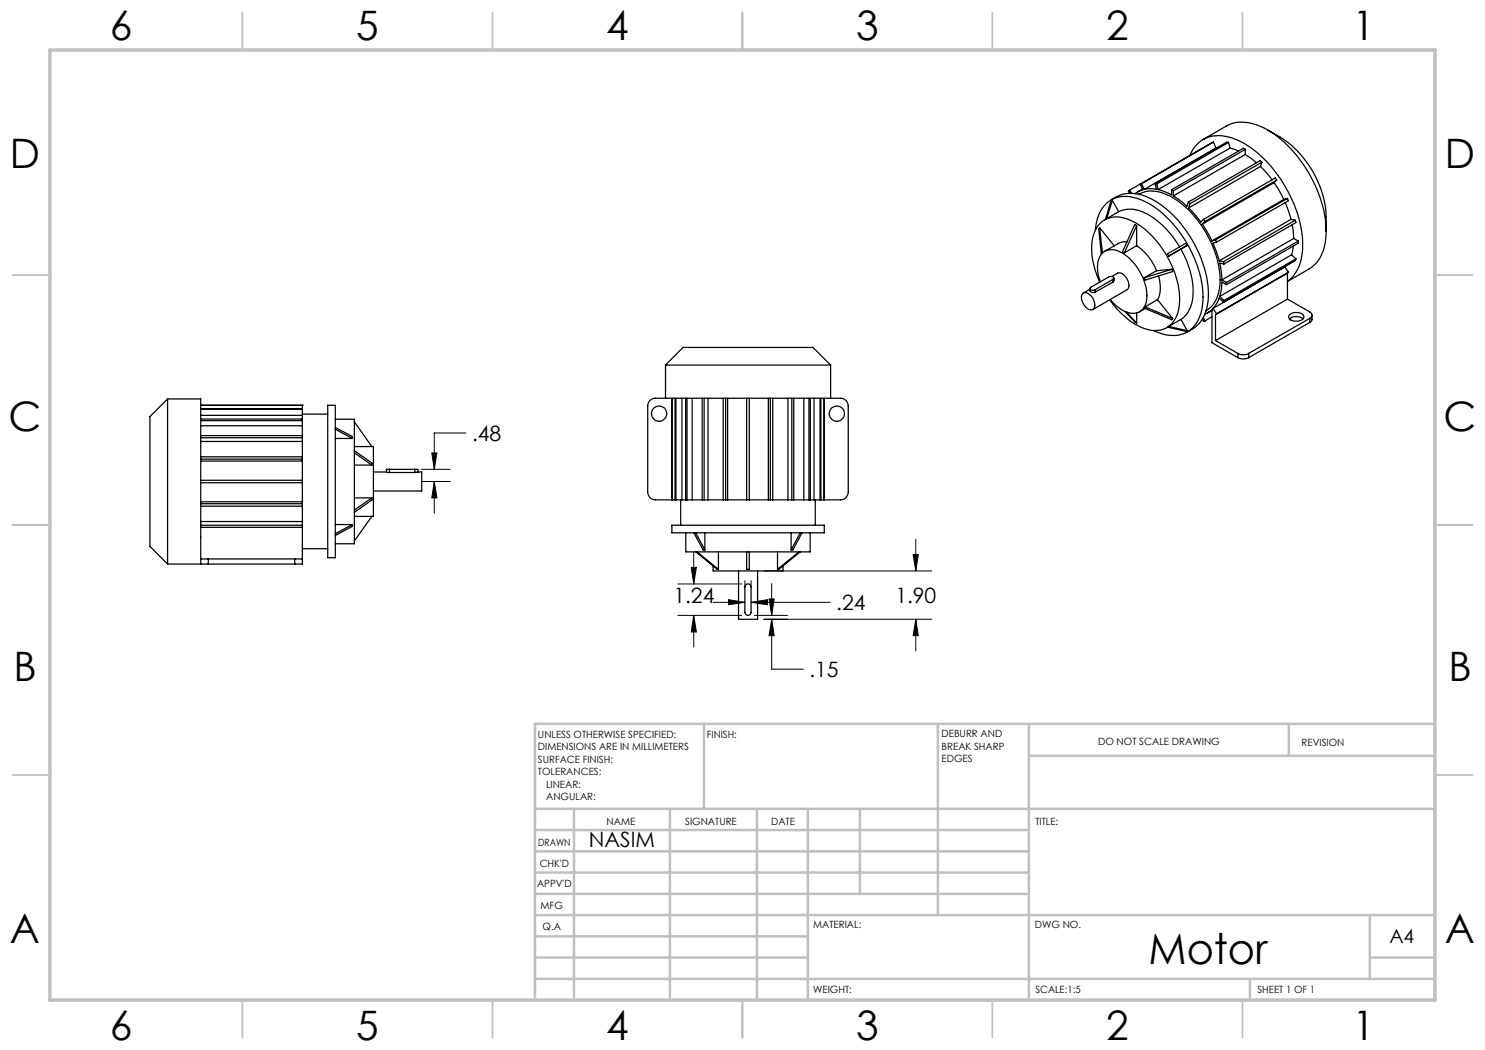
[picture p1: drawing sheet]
<svg xmlns="http://www.w3.org/2000/svg" width="297mm" height="210mm" viewBox="0 0 297 210" stroke-linecap="round" stroke-linejoin="round" font-family="sans-serif">
<g fill="none" stroke="#000" stroke-width=".2">
<path d="M84.2 96.3h5.8M84.2 93.9h5.8M86.4 90.6h1l-.5 3.3zM86.9 96.3v6.3M86.9 96.3l.5 3.3h-1zM93.2 86.6h-6.3v7.3M135.6 116.8h12.7M138.3 113.5h1l-.6 3.3zM138.7 110.4v6.4M145.7 119.9l3.3 .6-3.3 .5zM149 116.1v1.2M150.2 116.1v1.2"/>
<path d="M152.8 114.2h33.5M153.8 119.8h1l-.5 3.3zM154.3 116.7v6.4M182.6 110.9h1.1l-.5 3.3zM183.2 107.8v6.4M135.6 123.1h12.7M138.7 123.1v6.3M138.7 123.1l.6 3.3h-1zM142.6 120.5h6.4M150.2 120.5h15.9M150.2 120.5l3.3-.6v1.1zM150.9 123.1h6.6"/>
<path d="M152.8 123.9h33.5M154.3 123.9v9.9h6.4M154.3 123.9l.5 3.2h-1zM183.2 123.9v6.3M183.2 123.9l.5 3.2h-1.1z"/>
</g>
<g fill="none" stroke="#c0c0c0" stroke-width=".35">
<path d="M48.5 2.5v7.5M98.5 2.5v7.5M148.5 2.5v7.5M198.5 2.5v7.5M248.5 2.5v7.5M2.5 55h7.5M287 55h7.5M2.5 105h7.5M287 105h7.5M2.5 155h7.5M287 155h7.5M48.5 200v7.5"/>
<path d="M98.5 200v7.5M148.5 200v7.5M198.5 200v7.5M248.5 200v7.5"/>
</g>
<g fill="none" stroke="#c0c0c0" stroke-width=".5">
<path d="M140.8 144.8v17M187.6 144.8v38.2M205.8 144.8v55.2M205.8 151.2h81.2M257.8 144.8v6.4M287 144.8h-180v55.2M107 161.8h180M107 178.8h98.8M107 174.5h98.8M107 170.3h98.8M107 166h98.8M114.8 161.8v38.2"/>
<path d="M134 161.8v38.2M151.4 161.8v38.2M161.6 161.8v38.2M172 161.8v17M107 195.8h180M107 191.5h54.6M107 187.3h54.6M107 183h180M250 195.8v4.2M274 191.5h13M274 183v12.8"/>
</g>
<path d="M10 10h277v190h-277z" fill="none" stroke="#c0c0c0" stroke-width=".7"/>
<path d="M182.6 110.9h1.1l-.5 3.3zM183.2 123.9l.5 3.2h-1.1zM145.7 119.9l3.3 .6-3.3 .5zM150.2 120.5l3.3-.6v1.1zM153.8 119.8h1l-.5 3.3zM154.3 123.9l.5 3.2h-1zM138.3 113.5h1l-.6 3.3zM138.7 123.1l.6 3.3h-1zM86.9 96.3l.5 3.3h-1zM86.4 90.6h1l-.5 3.3z" fill="#000"/>
<g fill="none" stroke="#000" stroke-width=".25">
<path d="M222.2 40a7.2 7.2 0 0 1 8.1-.2 23.7 23.7 0 0 1 11.4 19 8.1 8.1 0 0 1-2.9 6.8l-1.3 .8M225.9 38.1l-.2 .2 .3 .4M225.9 38.1l.4 .6M227.8 38.8h.1M227.8 38.8a6.9 6.9 0 0 1 6.8 .8 21 21 0 0 1 9.4 17 6.3 6.3 0 0 1-2.8 5.6M228 36.8l.6 1.2-1.6 .7M228 36.8l-2.1 1.3M228.3 36.8h-.3M228.3 36.8l.5 1.1M228.5 37.8l-1 .6M231 36.7l.3 1.1-1.6-.1-.9 .2M231 36.7l.4 .1"/>
<path d="M231.4 36.8l.2 1.1M231.6 37.9l1 .3 1.7 .8v-1M234.3 38l.4 .2M234.7 39.2l2.7 2 .3-.8M234.7 38.2v1M238 31.1a6.1 6.1 0 0 1 7.6-3.7 19.6 19.6 0 0 1 10.6 8.5 23.4 23.4 0 0 1 4.3 14.6 7.8 7.8 0 0 1-3 5.8M240.6 27.9l4.7-2.7a8 8 0 0 1 7.6 .4 25.6 25.6 0 0 1 11.7 15.8l.5 2.5 .1 2.3M242.7 28.4l-14.7 8.4M242.7 28.4l.5 1.2M242.7 28.4l-14.4 8.4M243.2 29.6l-14.4 8.3M243.4 29.6h-.2"/>
<path d="M245.7 28.5l-.3-.1-14.4 8.3M245.7 28.5l.3 1.1M245.7 28.5l-14.3 8.3M246 29.6l1.7 .6M246 29.6l-14.4 8.3M249.1 30.9l2.2 1.7M249.1 29.9l-.4-.2-14.4 8.3M249.1 30.9l-14.4 8.3M249.1 29.9l-14.4 8.3M249.1 29.9v1M252.1 33.3l2.3 2.7M252.1 33.3l-14.4 8.3"/>
<path d="M252.4 32.4l-.4-.3-14.3 8.3M252.4 32.4l-14.4 8.3M252.4 32.4l-.3 .9M253.6 26l2.4 1.4a20.2 20.2 0 0 1 9.2 15.9v2.9M254.8 36.5l1.1 1.7 .9 1.7M254.8 36.5l-14.3 8.3M255.3 36l-.2-.4-14.4 8.3M255.3 36l-14.3 8.3M255.3 36l-.5 .5M256.8 39.9l-14.4 8.3M257.5 39.7l.2 .4-14.4 8.3M257.5 39.7l-14.4 8.3"/>
<path d="M257.5 39.7l-.7 .2M216.6 58.7a1.81 1.81 0 0 1 2.2 1.5 1.28 1.28 0 0 1-.4 1.8 2.49 2.49 0 0 1-2-3.2zM218 57.7v.5a.82 .82 0 0 0 1 .2M218 57.8l-1.3 .8M219 58v.4M219.1 46a7.1 7.1 0 0 1 3.3-6.1 7.7 7.7 0 0 1 7.4 .8 23.6 23.6 0 0 1 10.8 18.7 7.6 7.6 0 0 1-3.4 7.1 7.4 7.4 0 0 1-6.5-.4M219.9 56.4a13.6 13.6 0 0 1-1-9.9 4.8 4.8 0 0 1 6.7-2.7 17.1 17.1 0 0 1 8.5 8.9 14.4 14.4 0 0 1 1.4 10.1 4.7 4.7 0 0 1-6.5 2.9 14.9 14.9 0 0 1-7.1-5.7M219.9 45.5l-.2 .3 .6 5M219.9 45.5l2.9 3.7M219.9 45.5l.6 5.1M220.1 56.4a5.7 5.7 0 0 1 .4-5.8 3.5 3.5 0 0 1 4.5 .3 10.3 10.3 0 0 1 4.2 9.6 2.84 2.84 0 0 1-4.2 1.8 9 9 0 0 1-3-2.4M221.3 43.7l-.4 .3"/>
<path d="M222.4 55.3l1.1-.7a1.96 1.96 0 0 1 2.1 1.7 1.36 1.36 0 0 1-.2 1.7l-6.8 3.9M222.5 40.1l1.2 2.2M222.5 40.1l-.3 .1-1.1 3.7M222.5 40.1l-1.2 3.6M222.6 55.9a.39 .39 0 0 0 0-.6 .39 .39 0 0 0-.5 0l-3.9 2.2a.4 .4 0 0 0-.1 .5 .4 .4 0 0 0 .6 .1l.3-.1M222.6 56.4l-3.6 2M222.6 55.9l-3.6 2.1M222.6 55.9v.5M222.8 55.6v.6l-.2 .2M223.7 42.3a6.4 6.4 0 0 1 6.4 .9 18.6 18.6 0 0 1 5.8 6.2M223.7 42.3l-2.4 1.4M225.4 48.4h-.9l-.7 .2-2.9 1.7"/>
<path d="M227.3 49.1a11.1 11.1 0 0 1 4 5M227.3 45.1l-.4-.2-2.4 5.5 .4 .2M227.3 45.1v4M227.3 49.1l-2.4 1.5M227.3 45.1l-2.4 5.5M231.3 54.1l-2.5 1.5M231.5 59.9l3 3.8M231.5 59.9l-2.5 1.5M231.7 55.2a6.1 6.1 0 0 1-.2 4.7M233.5 50.8l3.7-2.2 .3 .5-3.7 2.1zM234.4 53.9l.1 .4-5.5 1.7-.2-.4M234.4 53.9l-3.1 .2"/>
<path d="M234.4 53.9l-5.6 1.7M237.5 49.1l-1.3 .7a15.1 15.1 0 0 1 2 11.3l-.9 1.8-1.1 1M237.7 40.4l.3 .3M237.7 41.6l2.5 2.8 .5-.5M238 40.7l-.3 .9M240.5 44.8l1.9 3.4M240.7 43.9l.3 .4M241 44.3l-.5 .5M243.1 48l.2 .4M243.1 48l-.7 .2M243.3 48.4l-.7 .2 1.2 3.6M243.8 52.2l.9 .1"/>
<path d="M243.9 59.3l.9 .8M244.4 56l.9 .5M244.7 52.3l.1 .5M244.8 52.8l-.9-.2 .5 3.4M245.3 56.5v.4M245.3 56.9l-.9-.5-.1 1.5-.4 1.4M257 53.4l.7 1M257 53.4l-14.4 8.3M257 40.5l1.2 3.4M257.1 53.3l-.1 .1M257.5 59.8l4.5 2.6a.69 .69 0 0 1 .4 .6 .69 .69 0 0 1-.4 .7M257.5 54.6v5.2"/>
<path d="M257.5 59.8l-14.4 8.3M257.5 54.6l-14.4 8.4M257.7 54.4l-.2 .2M257.7 54.4l-14.4 8.4M258.2 43.9l-14.4 8.3M258.2 43.9l.8 .2M258.3 51l-14.4 8.3M258.3 51l.9 .8M258.4 44.9l.4 2.8M258.7 49.2l-.4 1.8M258.8 47.7l-14.4 8.3M258.8 47.7l.8 .5"/>
<path d="M259 44.1l.2 .4-14.4 8.3M259 44.1l-14.3 8.2M259.2 51.8l-.2 .3-14.3 8.3M259.2 51.8l-14.4 8.3M259.6 48.2v.4l-14.3 8.3M259.6 48.2l-14.3 8.3M265.2 46.2a8.3 8.3 0 0 1-3.4 7.6l-4.3 2.5M33.5 79.8v33M33.5 79.8l-3.5 3.5v26l3.5 3.5M33.5 79.8h6.6v33M133.1 73h33M133.1 73l3.5-3.5h26l3.5 3.5"/>
<path d="M133.1 79.6h33M133.1 79.6h-2a1.57 1.57 0 0 0-1.6 1.6v17.3a1.57 1.57 0 0 0 1.6 1.5h3.9M133.1 73v6.6M134.4 79.6v20.4M135 79.6v20.4M135.2 79.6v20.4M136.4 79.6v20.4M137.1 79.6v20.4M137.4 79.6v20.4M138.4 79.6v20.4M140.4 79.6v20.4M140.8 79.6v20.4"/>
<path d="M141.6 79.6v20.4M144.6 79.6v20.4M145.1 79.6v20.4M145.5 79.6v20.4M149.3 79.6v20.4M149.9 79.6v20.4M153.7 79.6v20.4M154.1 79.6v20.4M154.6 79.6v20.4M157.6 79.6v20.4M158.4 79.6v20.4M158.7 79.6v20.4"/>
<path d="M160.8 79.6v20.4M161.8 79.6v20.4M162.1 79.6v20.4M162.8 79.6v20.4M164 79.6v20.4M164.2 79.6v20.4M164.8 79.6v20.4l.1-20.4M166.1 79.6h2a1.57 1.57 0 0 1 1.6 1.6v17.3a1.57 1.57 0 0 1-1.6 1.5h-3.9M166.1 73v6.6M225 62.3l1.9 2.1 .4 .2M225.2 62.4l2.1 2.2M227.3 62.6v2"/>
<path d="M229 61.4l-.2 .2 5.6 2.4 .1-.3M229 61.4l5.5 2.3M229.1 61.7l-1.2 .7M233.5 65.4l3.7 .9 .3-.2M233.8 65.3l-.4 .2M233.8 65.3l3.7 .8M236.2 63.9l1.3 2.2M236.2 63.9l-2.4 1.4M240.5 63.8l.2 .5 .3-.1M240.7 63.5l.3 .7M240.9 62.9l1.5-1v6.6l5.2 3M242.4 62.1l-.9 .5"/>
<path d="M242.4 63.4l-1.4 .8M242.6 61.7l.7 1.1M243.1 68.1l4.5 2.6M243.1 63v5.1M243.3 62.8l-.2 .2M244.7 60.4l-.9-.8-.5 1.1-.7 1M244.8 60.1l-.1 .3M247.6 70.7a2.19 2.19 0 0 0 2.1 0M247.6 71.5a2.47 2.47 0 0 0 2.1 0M247.6 70.7v.8M249.7 70.7v.8M257.9 62.9a2.11 2.11 0 0 1 2.8 .3 1.19 1.19 0 0 1-1.5 1 1.2 1.2 0 0 1-1.5-1z"/>
<path d="M257.9 63.8a2.18 2.18 0 0 1 2.7 0M262 63.7l-12.3 7M262 63.7v.8M262 64.5l-12.3 7M262.4 63v1l-.4 .5M40.1 81.1h20.4M40.1 96.1h20.4M40.1 96.5h20.4M40.1 91.8h20.4M40.1 92.2h20.4M40.1 91.4h20.4M40.1 88.3h20.4"/>
<path d="M40.1 87.1h20.4M40.1 87.6h20.4M40.1 85.2h20.4M40.1 84.1h20.4M40.1 83.8h20.4M40.1 83.1h20.4M40.1 81.9h20.4M40.1 81.7h20.4M60.5 96.1v.4M60.5 91.4v.4M60.5 96.5v3.9M60.5 92.2v3.9"/>
<path d="M60.5 88.3v3.1M60.5 87.1v.5M60.5 85.2v1.9M60.5 83.8v.3M60.5 83.1v.7M60.5 81.7v.2M60.5 81.1h.1M60.5 82.8h5M60.5 81.1v.6M60.5 81.9v1.2M60.5 84.1v1.1M60.5 87.6v.7"/>
<path d="M60.5 91.8v.4M65.5 81.1h1.6v30.4h-1.6zM67.1 83.8h3.8v25h-3.8M67.1 85.5l3.4 1.8v.4M67.1 87.7h3.4M67.1 85.9l3.4 1.8M70.9 90.1l3.5 2.5v.4M70.9 89.3h3.8v14h-3.8M70.9 90.5l3.5 2.5M70.9 93h3.5M70.9 99.6h3.5M70.9 84.4l3.5 4.9"/>
<path d="M74.4 99.6v.4l-3.5 2.5M74.4 99.6l-3.5 2.4M74.7 94.4h2.6M77.3 94.4l.6 .1M77.9 93.9h-.6v.5M77.9 94.5h5.1M77.9 93.9v.6M77.9 93.9h5.1M83 93.9h.6v.5M83 93.9v.6M83.6 94.4l-.6 .1M83.6 94.4h.7v3.8h-9.6"/>
<path d="M134.4 100h.1M135 100h.2M135.2 100h1.2M136.1 100v5M136.4 100h.7M137.1 100h.3M137.4 100h1M138.4 100h2M140.4 100h.4M140.8 100h.8M141.6 100h3M144.6 100h.5"/>
<path d="M145.1 100h.4M145.5 100h3.8M149.3 100h.6M149.9 100h3.8M153.7 100h.4M154.1 100h.5M154.6 100h3M157.6 100h.8M158.4 100h.3M158.7 100h2.1M160.8 100h1M161.8 100h.3"/>
<path d="M162.1 100h.7M162.8 100h1.2M163.1 100v5M164 100h.2M33.5 112.8h6.6M40.1 111.8h1.6M40.1 112.8h1.6M40.1 100.7h20.4M40.1 101.2h20.4M40.1 100.4h20.4M40.1 104.3h20.4M40.1 105h20.4"/>
<path d="M40.1 105.5h20.4M41.7 112.8h17.2M41.7 111.8v1M41.7 111.8h17.2M58.9 111.8h1.6M58.9 111.8v1M60.5 105.5v7.3h-1.6M60.5 100.7v.5M60.5 101.2v3.1M60.5 105v.5M60.5 109.7h5M60.5 100.4v.3"/>
<path d="M60.5 104.3v.7M67.1 104.9h3.4M70.5 104.9v.4l-3.4 1.8M70.5 104.9l-3.4 1.8M74.4 103.3l-3.5 4.9M134.4 105h30.5v1.6h-30.5zM137.2 106.6v3.8h24.8v-3.8M138.8 106.6l1.8 3.4h.4M139.1 106.6l1.9 3.4M139.2 110.4l4.2 3.5h.3M139.4 110.4l4.3 3.5M141 106.6v3.4"/>
<path d="M142.6 113.2v1h14v-1M143.7 110.4v3.5M147.7 114.2v9.7h3.8v-9.7M149.2 116.9l.6-.1 .4 .6v5.1a.62 .62 0 0 1-.6 .6 .62 .62 0 0 1-.6-.6v-5.1zM149.3 110.4v3.5h.6v-3.5M155.5 110.4v3.5M158.2 106.6v3.4M159.8 110.4l-4.3 3.5M160.1 110.4l-4.3 3.5h-.3M160.1 106.6l-1.9 3.4M160.4 106.6l-1.8 3.4h-.4"/>
<circle cx="131.8" cy="82.7" r="1.53"/>
<circle cx="167.4" cy="82.7" r="1.53"/>
</g>
<text font-size="8.5" x="229.7" y="192.7">Motor</text>
<g font-size="8.1">
<text x="22" y="8">6</text>
<text x="71.2" y="8">5</text>
<text x="121.2" y="8">4</text>
<text x="171.3" y="8">3</text>
<text x="221.3" y="8">2</text>
<text x="270.5" y="8">1</text>
<text x="2" y="33.6">D</text>
<text x="289" y="33.6">D</text>
<text x="1.7" y="86.1">C</text>
<text x="288.7" y="86.1">C</text>
<text x="2.7" y="136.1">B</text>
<text x="289.7" y="136.1">B</text>
<text x="2" y="188.6">A</text>
<text x="289" y="188.6">A</text>
<text x="22" y="208">6</text>
<text x="71.2" y="208">5</text>
<text x="121.2" y="208">4</text>
<text x="171.3" y="208">3</text>
<text x="221.3" y="208">2</text>
<text x="270.5" y="208">1</text>
</g>
<g font-size="4.2">
<text x="94.4" y="88.2">.48</text>
<text x="134.7" y="120.6">1.24</text>
<text x="167.3" y="122">.24</text>
<text x="179.1" y="120.6">1.90</text>
<text x="161.9" y="135.4">.15</text>
<text x="117.8" y="169.4">NASIM</text>
</g>
<text font-size="3.9" x="277.9" y="188.5">A4</text>
<g font-size="2">
<text x="107.6" y="147.6">UNLESS OTHERWISE SPECIFIED:</text>
<text x="141.4" y="147.6">FINISH:</text>
<text x="188.3" y="147.5">DEBURR AND</text>
<text x="188.3" y="150">BREAK SHARP</text>
<text x="219.6" y="149">DO NOT SCALE DRAWING</text>
<text x="260.3" y="149.2">REVISION</text>
<text x="107.6" y="150.1">DIMENSIONS ARE IN MILLIMETERS</text>
<text x="107.6" y="152.6">SURFACE FINISH:</text>
<text x="107.6" y="155.1">TOLERANCES:</text>
<text x="188.3" y="152.5">EDGES</text>
<text x="109.2" y="157.6">LINEAR:</text>
<text x="109.2" y="160.1">ANGULAR:</text>
<text x="121.3" y="165">NAME</text>
<text x="137" y="164.9">SIGNATURE</text>
<text x="154.2" y="164.9">DATE</text>
<text x="207.1" y="164.9">TITLE:</text>
<text x="107.6" y="169.1">DRAWN</text>
<text x="107.9" y="173.3">CHK'D</text>
<text x="107.4" y="177.4">APPV'D</text>
<text x="108.1" y="181.8">MFG</text>
<text x="108.5" y="186">Q.A</text>
<text x="162.6" y="185.5">MATERIAL:</text>
<text x="207" y="185.5">DWG NO.</text>
<text x="162.6" y="198.5">WEIGHT:</text>
<text x="207.1" y="198.6">SCALE:1:5</text>
<text x="251.5" y="198.6">SHEET 1 OF 1</text>
</g>
</svg>
